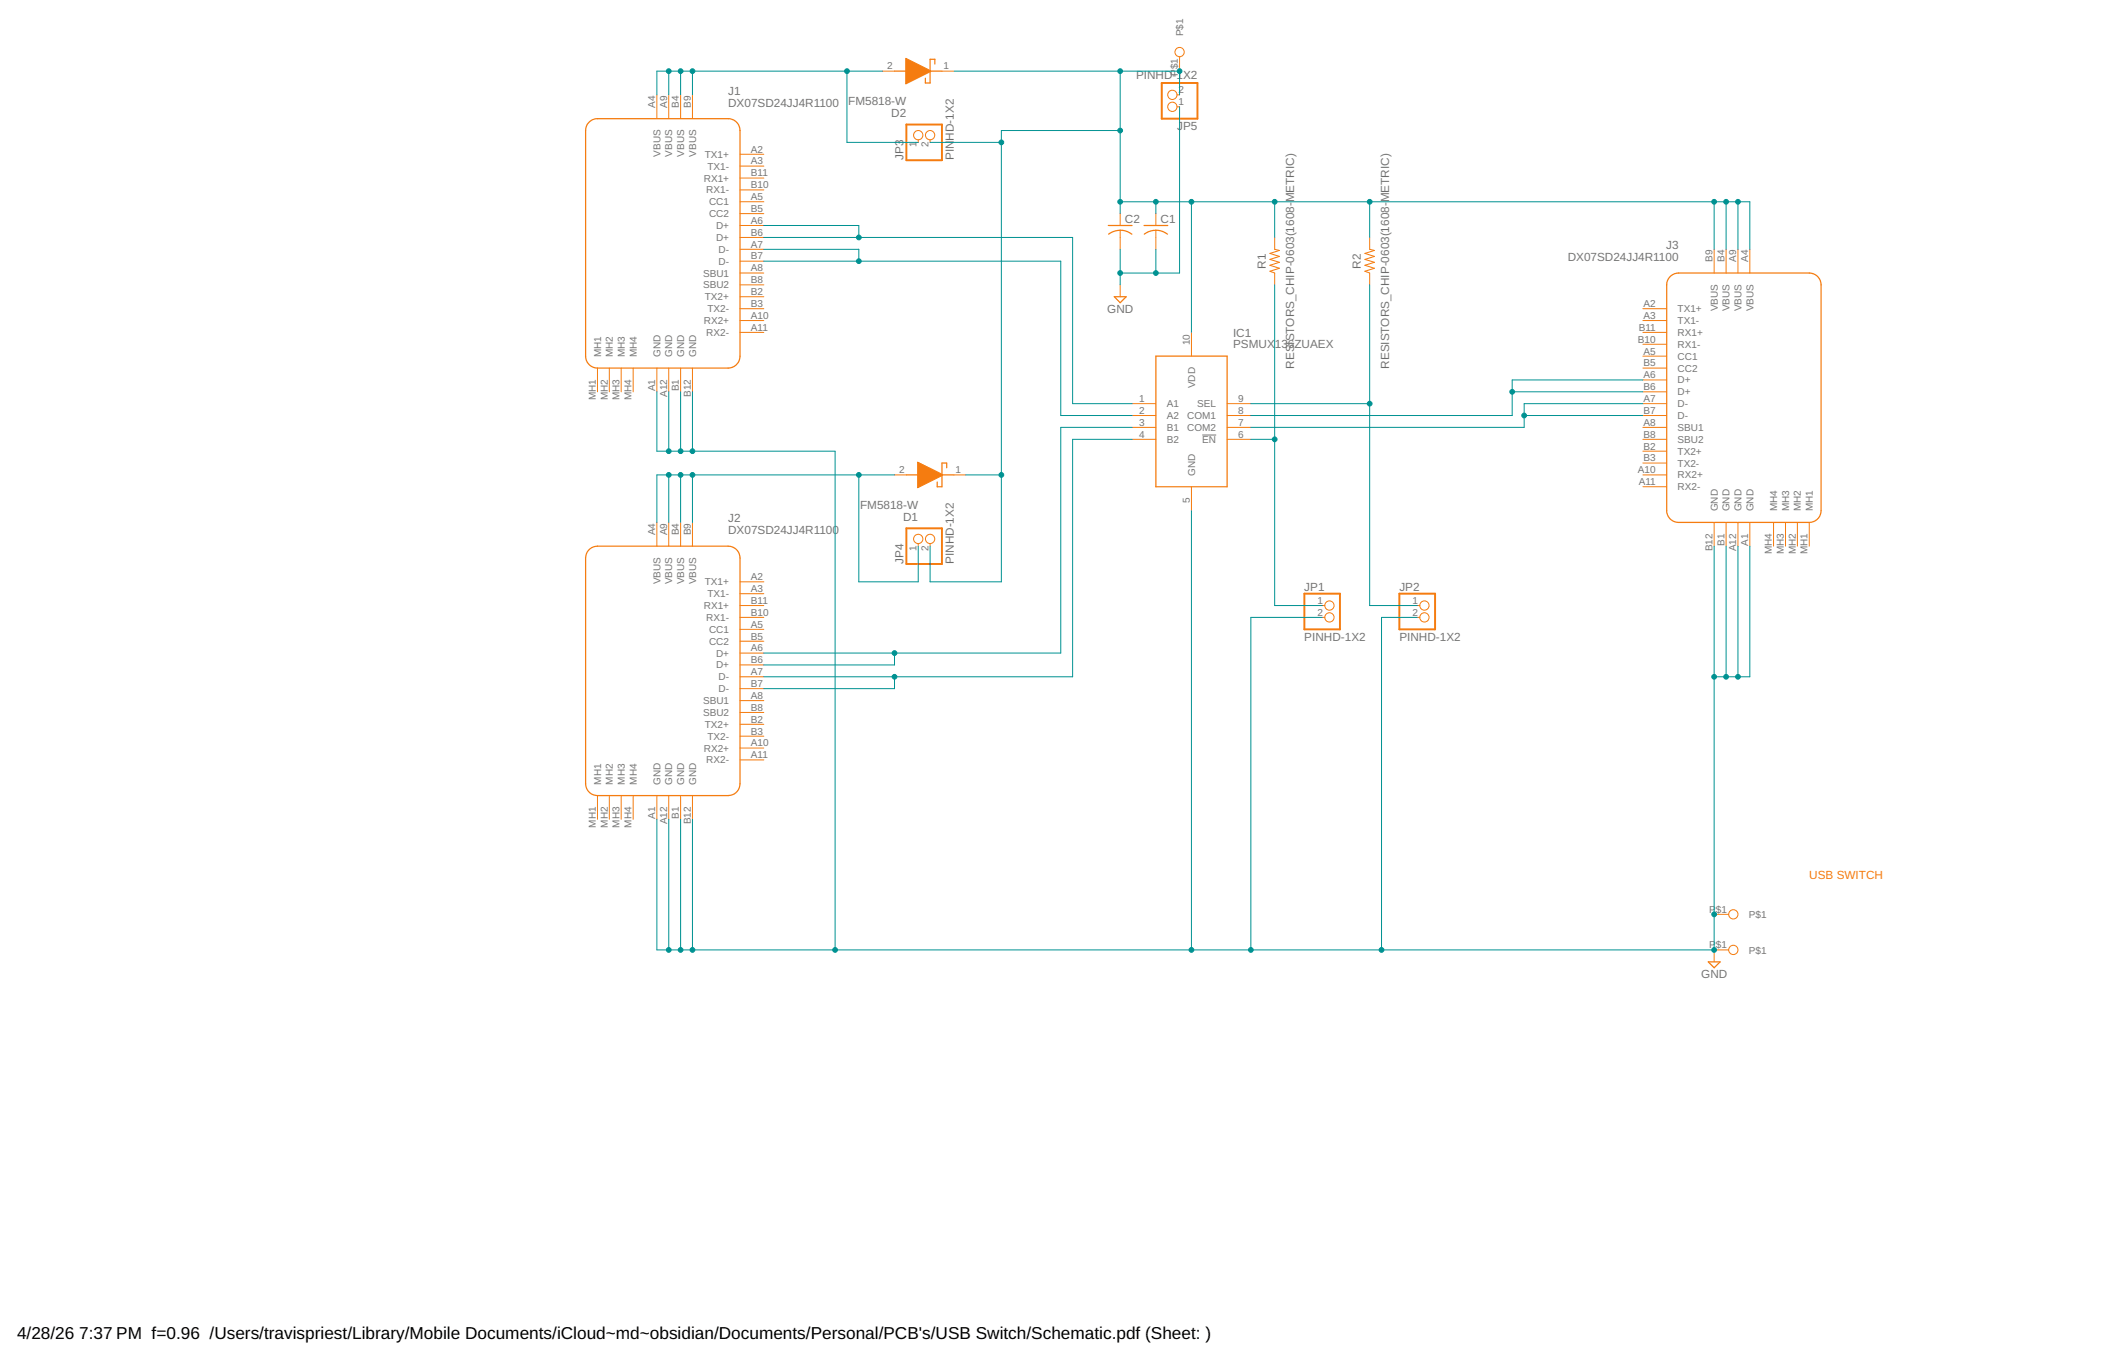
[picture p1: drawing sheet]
<svg xmlns="http://www.w3.org/2000/svg" width="432mm" height="279mm" viewBox="0 0 432 279" stroke-linecap="round" stroke-linejoin="round" font-family="sans-serif">
<path d="M246.7 89.3h2.9" fill="none" stroke="#757575" stroke-width=".21"/>
<g fill="none" stroke="#f57c10" stroke-width=".25">
<path d="M183.6 14.6h2.4M190.9 14.6h2.4M191.9 13.1v-.9h-1v4.8h-1v-.9M120.8 25.2l.6-.5 1.2-.3h26.8a2.44 2.44 0 0 1 2.5 2.4v46.3a2.47 2.47 0 0 1-2.5 2.5h-26.8a2.44 2.44 0 0 1-2.4-2.5v-46.3l.1-.8zM227.5 46.3h4.8M227.5 48.1a3.9 3.9 0 0 1 4.8 0M234.8 46.3h4.8M234.8 48.1a3.9 3.9 0 0 1 4.8 0M342.6 56.9l1.1-.7 .8-.2h26.8a2.44 2.44 0 0 1 2.4 2.5v46.3a2.44 2.44 0 0 1-2.4 2.5h-26.8a2.44 2.44 0 0 1-2.4-2.5v-46.3l.1-.8zM228.7 60.9h2.4l-1.2 1.2zM237.2 73.1h14.6v26.8h-14.6zM186 97.5h2.4"/>
<path d="M193.3 97.5h2.5M194.3 96v-.9h-1v4.8h-1v-.9M120.8 113l1-.7 .8-.2h26.8a2.44 2.44 0 0 1 2.5 2.5v46.3a2.44 2.44 0 0 1-2.5 2.4h-26.8a2.44 2.44 0 0 1-2.4-2.4v-46.3l.1-.9zM350.6 197.5h2.4l-1.2 1.2z"/>
</g>
<g fill="none" stroke="#f57c10" stroke-width=".21">
<path d="M134.8 19.5v4.9M137.2 19.5v4.9M139.7 19.5v4.9M142.1 19.5v4.9M181.1 14.6h2.5M193.3 14.6h2.5M241.6 19.5h.5M242.1 11.6v3M151.9 31.7h4.9M151.9 34.1h4.9M151.9 36.6h4.9M151.9 39h4.9"/>
<path d="M188.4 28.7v.5M190.9 28.7v.5M241.6 21.9h.5M151.9 41.4h4.9M151.9 43.9h4.9M151.9 46.3h4.9M151.9 48.7h4.9M151.9 51.2h4.9M151.9 53.6h4.9M151.9 56h4.9M151.9 58.5h4.9M229.9 43.9v2.4"/>
<path d="M229.9 47.3v3.9M229.9 58.5v2.4M237.2 43.9v2.4M237.2 47.3v3.9M261.6 48.7v2.5l1 .2-2 .6 2 .6-2 .7 2 .5-2 .7 2 .6-2 .6 1 .3v2.5M281.1 48.7v2.5l1 .2-2 .6 2 .6-2 .7 2 .5-2 .7 2 .6-2 .6 1 .3v2.5M351.8 51.2v4.8M354.2 51.2v4.8M356.7 51.2v4.8M359.1 51.2v4.8M122.6 75.6v4.8M125.1 75.6v4.8"/>
<path d="M127.5 75.6v4.8M129.9 75.6v4.8M134.8 75.6v4.8M137.2 75.6v4.8M139.7 75.6v4.8M142.1 75.6v4.8M151.9 60.9h4.9M151.9 63.4h4.9M151.9 65.8h4.9M151.9 68.2h4.9M244.5 68.2v4.9M337.2 63.4h4.9"/>
<path d="M337.2 65.8h4.9M337.2 68.2h4.9M337.2 70.7h4.9M337.2 73.1h4.9M337.2 75.6h4.9M337.2 78h4.9M183.6 97.5h2.4M195.8 97.5h2.4M232.3 82.9h4.9M232.3 85.3h4.9M232.3 87.7h4.9M232.3 90.2h4.9"/>
<path d="M244.5 99.9v4.9M251.8 82.9h4.9M251.8 85.3h4.9M251.8 87.7h4.9M251.8 90.2h4.9M337.2 82.9h4.9M337.2 85.3h4.9M337.2 87.7h4.9M337.2 90.2h4.9M337.2 80.4h4.9M337.2 92.6h4.9M337.2 95.1h4.9"/>
<path d="M337.2 97.5h4.9M337.2 99.9h4.9M134.8 107.3v4.8M137.2 107.3v4.8M139.7 107.3v4.8M142.1 107.3v4.8M151.9 119.4h4.9M188.4 111.6v.5M190.9 111.6v.5M351.8 107.3v4.8M354.2 107.3v4.8M356.7 107.3v4.8"/>
<path d="M359.1 107.3v4.8M364 107.3v4.8M366.4 107.3v4.8M368.9 107.3v4.8M371.3 107.3v4.8M151.9 121.9h4.9M151.9 124.3h4.9M151.9 126.7h4.9M151.9 129.2h4.9M151.9 131.6h4.9M151.9 134.1h4.9M151.9 136.5h4.9"/>
<path d="M151.9 138.9h4.9M271.3 124.3h.6M271.3 126.7h.6M290.9 124.3h.5M290.9 126.7h.5M151.9 141.4h4.9M151.9 143.8h4.9M151.9 146.3h4.9M151.9 148.7h4.9M151.9 151.1h4.9M151.9 153.6h4.9M151.9 156h4.9"/>
<path d="M122.6 163.3v4.9M125.1 163.3v4.9M127.5 163.3v4.9M129.9 163.3v4.9M134.8 163.3v4.9M137.2 163.3v4.9M139.7 163.3v4.9M142.1 163.3v4.9M351.8 187.7h3M354.8 195h-3v2.5"/>
<circle cx="240.6" cy="19.5" r=".95"/>
<circle cx="242.1" cy="10.7" r=".95"/>
<circle cx="188.4" cy="27.7" r=".95"/>
<circle cx="190.9" cy="27.7" r=".95"/>
<circle cx="240.6" cy="21.9" r=".95"/>
<circle cx="188.4" cy="110.6" r=".95"/>
<circle cx="190.9" cy="110.6" r=".95"/>
<circle cx="272.8" cy="124.3" r=".95"/>
<circle cx="272.8" cy="126.7" r=".95"/>
<circle cx="292.3" cy="124.3" r=".95"/>
<circle cx="292.3" cy="126.7" r=".95"/>
<circle cx="355.7" cy="195" r=".95"/>
<circle cx="355.7" cy="187.7" r=".95"/>
</g>
<path d="M238.4 17h7.3v7.4h-7.3zM186 25.6h7.3v7.3h-7.3zM186 108.5h7.3v7.3h-7.3zM267.7 121.9h7.3v7.3h-7.3zM287.2 121.9h7.3v7.3h-7.3z" fill="none" stroke="#f57c10" stroke-width=".4"/>
<g fill="#f57c10" stroke="#f57c10" stroke-width=".21">
<path d="M188.3 94.9l5.1 2.5v.2l-5.1 2.5z" fill-rule="evenodd"/>
<path d="M185.9 12l5.1 2.5v.2l-5.1 2.5z" fill-rule="evenodd"/>
</g>
<g fill="none" stroke="#009292" stroke-width=".21">
<path d="M137.2 14.6v4.9M139.7 14.6v4.9M142.1 14.6v4.9M173.8 14.6v14.6h14.6M181.1 14.6h-46.3v4.9M195.8 14.6h46.3v4.9M229.9 14.6v29.3M190.9 29.2h14.6M229.9 26.8h-24.4v92.6h-14.6v-7.3M242.1 21.9v34.1h-12.2M156.8 53.6h60.9v31.7h14.6M156.8 48.7h63.3v34.2h12.2"/>
<path d="M156.8 51.2h19.5v2.4M156.8 46.3h19.5v2.4M229.9 41.4h129.2v9.8M229.9 51.2v7.3M237.2 41.4v2.5M237.2 51.2v4.8M244.5 41.4v26.8M261.6 41.4v7.3M261.6 58.5v65.8h9.7M281.1 41.4v7.3M281.1 58.5v65.8h9.8M351.8 41.4v9.8"/>
<path d="M354.2 41.4v9.8M356.7 41.4v9.8M337.2 78h-26.9v7.3h-53.6M134.8 80.4v12.2h36.6v102.4M137.2 80.4v12.2M137.2 97.5v9.8M139.7 80.4v12.2M139.7 97.5v9.8M142.1 80.4v12.2M142.1 97.5v9.8M176.3 97.5v21.9h12.1v-7.3M183.6 97.5h-48.8v9.8"/>
<path d="M198.2 97.5h7.3M232.3 87.7h-14.6v46.4h-60.9M232.3 90.2h-12.2v48.7h-63.3M256.7 82.9h24.4M256.7 90.2h4.9M310.3 80.4h26.9M312.8 85.3h24.4M337.2 82.9h-24.4v4.8h-56.1M244.5 104.8v90.2M351.8 112.1v82.9h-217v-26.8M354.2 112.1v26.8M356.7 112.1v26.8"/>
<path d="M359.1 112.1v26.8h-7.3M183.6 134.1v2.4h-26.8M183.6 138.9v2.5h-26.8M271.3 126.7h-14.6v68.3M290.9 126.7h-7.4v68.3M137.2 168.2v26.8M139.7 168.2v26.8M142.1 168.2v26.8"/>
</g>
<g fill="#009292" stroke="#009292" stroke-width=".21">
<circle cx="310.3" cy="80.4" r=".49"/>
<circle cx="312.8" cy="85.3" r=".49"/>
<circle cx="137.2" cy="195" r=".49"/>
<circle cx="139.7" cy="195" r=".49"/>
<circle cx="142.1" cy="195" r=".49"/>
<circle cx="171.4" cy="195" r=".49"/>
<circle cx="137.2" cy="92.6" r=".49"/>
<circle cx="139.7" cy="92.6" r=".49"/>
<circle cx="142.1" cy="92.6" r=".49"/>
<circle cx="244.5" cy="195" r=".49"/>
<circle cx="351.8" cy="138.9" r=".49"/>
<circle cx="354.2" cy="138.9" r=".49"/>
<circle cx="356.7" cy="138.9" r=".49"/>
<circle cx="283.5" cy="195" r=".49"/>
<circle cx="256.7" cy="195" r=".49"/>
<circle cx="351.8" cy="195" r=".49"/>
<circle cx="351.8" cy="187.7" r=".49"/>
<circle cx="229.9" cy="56" r=".49"/>
<circle cx="237.2" cy="56" r=".49"/>
<circle cx="183.6" cy="134.1" r=".49"/>
<circle cx="183.6" cy="138.9" r=".49"/>
<circle cx="176.3" cy="53.6" r=".49"/>
<circle cx="176.3" cy="48.7" r=".49"/>
<circle cx="356.7" cy="41.4" r=".49"/>
<circle cx="354.2" cy="41.4" r=".49"/>
<circle cx="351.8" cy="41.4" r=".49"/>
<circle cx="261.6" cy="41.4" r=".49"/>
<circle cx="281.1" cy="41.4" r=".49"/>
<circle cx="244.5" cy="41.4" r=".49"/>
<circle cx="237.2" cy="41.4" r=".49"/>
<circle cx="229.9" cy="41.4" r=".49"/>
<circle cx="229.9" cy="26.8" r=".49"/>
<circle cx="205.5" cy="29.2" r=".49"/>
<circle cx="205.5" cy="97.5" r=".49"/>
<circle cx="229.9" cy="14.6" r=".49"/>
<circle cx="242.1" cy="14.6" r=".49"/>
<circle cx="261.6" cy="90.2" r=".49"/>
<circle cx="281.1" cy="82.9" r=".49"/>
<circle cx="137.2" cy="14.6" r=".49"/>
<circle cx="139.7" cy="14.6" r=".49"/>
<circle cx="142.1" cy="14.6" r=".49"/>
<circle cx="173.8" cy="14.6" r=".49"/>
<circle cx="137.2" cy="97.5" r=".49"/>
<circle cx="139.7" cy="97.5" r=".49"/>
<circle cx="142.1" cy="97.5" r=".49"/>
<circle cx="176.3" cy="97.5" r=".49"/>
</g>
<g font-size="3.5">
<text x="3.5" y="274.9">4/28/26</text>
<text x="16.3" y="274.9">7:37 PM f=0.96 /Users/travispriest/Library/Mobile Documents/iCloud~md~obsidian/Documents/Personal/PCB's/USB Switch/Schematic.pdf (Sheet: )</text>
</g>
<g font-size="2.4" fill="#757575">
<text x="233.1" y="16.3">PINHD-1</text>
<text x="242.8" y="16.3">X2</text>
<text x="149.4" y="21.9">DX07SD24JJ4R1100</text>
<text x="149.4" y="19.5">J1</text>
<text x="174.1" y="21.6">FM5818-W</text>
<text x="182.9" y="24">D2</text>
<text x="195.8" y="28.9" transform="rotate(-90 195.8 28.9)">HD-1X2</text>
<text x="241.6" y="26.7">J</text>
<text x="242.8" y="26.7">P5</text>
<text x="185.4" y="32.9" transform="rotate(-90 185.4 32.9)">JP3</text>
<text x="195.8" y="32.9" transform="rotate(-90 195.8 32.9)">PIN</text>
<text x="230.9" y="45.7">C2</text>
<text x="238.2" y="45.7">C1</text>
<text x="321.7" y="53.6">DX07SD24JJ4R1100</text>
<text x="341.9" y="51.2">J3</text>
<text x="259.8" y="55.2" transform="rotate(-90 259.8 55.2)">R1</text>
<text x="279.3" y="55.2" transform="rotate(-90 279.3 55.2)">R2</text>
<text x="227.2" y="64.2">GND</text>
<text x="253.1" y="71.5">PSMUX</text>
<text x="253.1" y="69.1">IC1</text>
<text x="261.6" y="71.5">136ZUAEX</text>
<text x="265.6" y="75.7" transform="rotate(-90 265.6 75.7)">RESISTORS_CHIP-0603(1608-METRIC)</text>
<text x="285.1" y="75.7" transform="rotate(-90 285.1 75.7)">RESISTORS_CHIP-0603(1608-METRIC)</text>
<text x="149.4" y="107.2">J2</text>
<text x="176.5" y="104.5">FM5818-W</text>
<text x="185.4" y="106.9">D1</text>
<text x="149.4" y="109.7">DX07SD24JJ4R1100</text>
<text x="185.4" y="115.8" transform="rotate(-90 185.4 115.8)">JP4</text>
<text x="195.8" y="115.8" transform="rotate(-90 195.8 115.8)">PINHD-1X2</text>
<text x="267.7" y="121.3">JP1</text>
<text x="287.2" y="121.3">JP2</text>
<text x="267.7" y="131.6">PINHD-1X2</text>
<text x="287.2" y="131.6">PINHD-1X2</text>
<text x="349.1" y="200.7">GND</text>
</g>
<text font-size="2.4" fill="#f57c10" x="371.3" y="180.4">USB SWITCH</text>
<g font-size="2.1" fill="#757575">
<text x="242.8" y="7.5" transform="rotate(-90 242.8 7.5)">P$1</text>
<text x="182.1" y="14.3">2</text>
<text x="193.7" y="14.3">1</text>
<text x="241.7" y="15.6" transform="rotate(-90 241.7 15.6)">P</text>
<text x="241.7" y="14.3" transform="rotate(-90 241.7 14.3)">$1</text>
<text x="134.5" y="22.1" transform="rotate(-90 134.5 22.1)">A4</text>
<text x="136.9" y="22.1" transform="rotate(-90 136.9 22.1)">A9</text>
<text x="139.3" y="22.1" transform="rotate(-90 139.3 22.1)">B4</text>
<text x="141.8" y="22.1" transform="rotate(-90 141.8 22.1)">B9</text>
<text x="241.9" y="21.6">1</text>
<text x="241.9" y="19.1">2</text>
<text x="135.5" y="32.2" transform="rotate(-90 135.5 32.2)">VBUS</text>
<text x="138" y="32.2" transform="rotate(-90 138 32.2)">VBUS</text>
<text x="140.4" y="32.2" transform="rotate(-90 140.4 32.2)">VBUS</text>
<text x="142.9" y="32.2" transform="rotate(-90 142.9 32.2)">VBUS</text>
<text x="144.7" y="32.4">TX1+</text>
<text x="145.2" y="34.8">TX1-</text>
<text x="154.1" y="31.3">A2</text>
<text x="154.1" y="33.8">A3</text>
<text x="188.1" y="30.2" transform="rotate(-90 188.1 30.2)">1</text>
<text x="190.5" y="30.2" transform="rotate(-90 190.5 30.2)">2</text>
<text x="144.4" y="37.3">RX1+</text>
<text x="145" y="39.7">RX1-</text>
<text x="154.1" y="36.2">B11</text>
<text x="154.1" y="38.6">B10</text>
<text x="154.1" y="41.1">A5</text>
<text x="145.5" y="42.2">CC1</text>
<text x="145.5" y="44.6">CC2</text>
<text x="146.9" y="47">D+</text>
<text x="154.1" y="43.5">B5</text>
<text x="154.1" y="46">A6</text>
<text x="146.9" y="49.5">D+</text>
<text x="147.5" y="51.9">D-</text>
<text x="154.1" y="48.4">B6</text>
<text x="154.1" y="50.8">A7</text>
<text x="154.1" y="53.3">B7</text>
<text x="351.5" y="53.8" transform="rotate(-90 351.5 53.8)">B9</text>
<text x="353.9" y="53.8" transform="rotate(-90 353.9 53.8)">B4</text>
<text x="356.3" y="53.8" transform="rotate(-90 356.3 53.8)">A9</text>
<text x="358.8" y="53.8" transform="rotate(-90 358.8 53.8)">A4</text>
<text x="144.3" y="56.8">SBU1</text>
<text x="144.3" y="59.2">SBU2</text>
<text x="147.5" y="54.3">D-</text>
<text x="154.1" y="55.7">A8</text>
<text x="154.1" y="58.1">B8</text>
<text x="144.7" y="61.7">TX2+</text>
<text x="145.2" y="64.1">TX2-</text>
<text x="154.1" y="60.6">B2</text>
<text x="154.1" y="63">B3</text>
<text x="154.1" y="65.5">A10</text>
<text x="337.3" y="63">A2</text>
<text x="337.3" y="65.5">A3</text>
<text x="344.3" y="64.1">TX1+</text>
<text x="352.5" y="63.9" transform="rotate(-90 352.5 63.9)">VBUS</text>
<text x="355" y="63.9" transform="rotate(-90 355 63.9)">VBUS</text>
<text x="357.4" y="63.9" transform="rotate(-90 357.4 63.9)">VBUS</text>
<text x="359.8" y="63.9" transform="rotate(-90 359.8 63.9)">VBUS</text>
<text x="144.4" y="66.5">RX2+</text>
<text x="145" y="69">RX2-</text>
<text x="154.1" y="67.9">A11</text>
<text x="244.2" y="70.9" transform="rotate(-90 244.2 70.9)">10</text>
<text x="336.1" y="70.3">B10</text>
<text x="336.3" y="67.9">B11</text>
<text x="344.3" y="66.5">TX1-</text>
<text x="344.3" y="69">RX1+</text>
<text x="344.3" y="71.4">RX1-</text>
<text x="123.3" y="73.3" transform="rotate(-90 123.3 73.3)">MH1</text>
<text x="125.8" y="73.3" transform="rotate(-90 125.8 73.3)">MH2</text>
<text x="128.2" y="73.3" transform="rotate(-90 128.2 73.3)">MH3</text>
<text x="130.7" y="73.3" transform="rotate(-90 130.7 73.3)">MH4</text>
<text x="135.5" y="73.3" transform="rotate(-90 135.5 73.3)">GND</text>
<text x="138" y="73.3" transform="rotate(-90 138 73.3)">GND</text>
<text x="140.4" y="73.3" transform="rotate(-90 140.4 73.3)">GND</text>
<text x="142.9" y="73.3" transform="rotate(-90 142.9 73.3)">GND</text>
<text x="337.3" y="72.8">A5</text>
<text x="337.3" y="75.2">B5</text>
<text x="337.3" y="77.7">A6</text>
<text x="344.3" y="73.8">CC1</text>
<text x="344.3" y="76.3">CC2</text>
<text x="122.3" y="82.1" transform="rotate(-90 122.3 82.1)">MH1</text>
<text x="124.7" y="82.1" transform="rotate(-90 124.7 82.1)">MH2</text>
<text x="127.2" y="82.1" transform="rotate(-90 127.2 82.1)">MH3</text>
<text x="129.6" y="82.1" transform="rotate(-90 129.6 82.1)">MH4</text>
<text x="134.5" y="80.3" transform="rotate(-90 134.5 80.3)">A1</text>
<text x="136.9" y="81.5" transform="rotate(-90 136.9 81.5)">A12</text>
<text x="139.3" y="80.3" transform="rotate(-90 139.3 80.3)">B1</text>
<text x="141.8" y="81.5" transform="rotate(-90 141.8 81.5)">B12</text>
<text x="233.8" y="82.5">1</text>
<text x="239.5" y="83.6">A1</text>
<text x="245.3" y="79.7" transform="rotate(-90 245.3 79.7)">VDD</text>
<text x="245.7" y="83.6">SEL</text>
<text x="254.1" y="82.5">9</text>
<text x="337.3" y="80.1">B6</text>
<text x="337.3" y="82.5">A7</text>
<text x="344.3" y="78.7">D+</text>
<text x="344.3" y="81.2">D+</text>
<text x="344.3" y="83.6">D-</text>
<text x="233.8" y="85">2</text>
<text x="233.8" y="87.4">3</text>
<text x="233.8" y="89.8">4</text>
<text x="239.5" y="86">A2</text>
<text x="239.5" y="88.5">B1</text>
<text x="243.7" y="88.5">COM2</text>
<text x="243.7" y="86">COM1</text>
<text x="254.1" y="89.8">6</text>
<text x="254.1" y="87.4">7</text>
<text x="254.1" y="85">8</text>
<text x="337.3" y="85">B7</text>
<text x="337.3" y="87.4">A8</text>
<text x="337.3" y="89.8">B8</text>
<text x="344.3" y="86">D-</text>
<text x="344.3" y="88.5">SBU1</text>
<text x="239.5" y="90.9">B2</text>
<text x="246.7" y="90.9">EN</text>
<text x="337.3" y="92.3">B2</text>
<text x="337.3" y="94.7">B3</text>
<text x="344.3" y="90.9">SBU2</text>
<text x="344.3" y="93.4">TX2+</text>
<text x="344.3" y="95.8">TX2-</text>
<text x="184.5" y="97.2">2</text>
<text x="196.1" y="97.2">1</text>
<text x="245.3" y="97.7" transform="rotate(-90 245.3 97.7)">GND</text>
<text x="336.1" y="97.2">A10</text>
<text x="336.3" y="99.6">A11</text>
<text x="344.3" y="98.2">RX2+</text>
<text x="344.3" y="100.7">RX2-</text>
<text x="244.2" y="103.3" transform="rotate(-90 244.2 103.3)">5</text>
<text x="352.5" y="105" transform="rotate(-90 352.5 105)">GND</text>
<text x="355" y="105" transform="rotate(-90 355 105)">GND</text>
<text x="357.4" y="105" transform="rotate(-90 357.4 105)">GND</text>
<text x="359.8" y="105" transform="rotate(-90 359.8 105)">GND</text>
<text x="364.7" y="105" transform="rotate(-90 364.7 105)">MH4</text>
<text x="367.2" y="105" transform="rotate(-90 367.2 105)">MH3</text>
<text x="369.6" y="105" transform="rotate(-90 369.6 105)">MH2</text>
<text x="372" y="105" transform="rotate(-90 372 105)">MH1</text>
<text x="134.5" y="109.9" transform="rotate(-90 134.5 109.9)">A4</text>
<text x="136.9" y="109.9" transform="rotate(-90 136.9 109.9)">A9</text>
<text x="139.3" y="109.9" transform="rotate(-90 139.3 109.9)">B4</text>
<text x="141.8" y="109.9" transform="rotate(-90 141.8 109.9)">B9</text>
<text x="188.1" y="113.1" transform="rotate(-90 188.1 113.1)">1</text>
<text x="190.5" y="113.1" transform="rotate(-90 190.5 113.1)">2</text>
<text x="351.5" y="113.2" transform="rotate(-90 351.5 113.2)">B12</text>
<text x="353.9" y="112" transform="rotate(-90 353.9 112)">B1</text>
<text x="356.3" y="113.2" transform="rotate(-90 356.3 113.2)">A12</text>
<text x="358.8" y="112" transform="rotate(-90 358.8 112)">A1</text>
<text x="363.6" y="113.8" transform="rotate(-90 363.6 113.8)">MH4</text>
<text x="366.1" y="113.8" transform="rotate(-90 366.1 113.8)">MH3</text>
<text x="368.5" y="113.8" transform="rotate(-90 368.5 113.8)">MH2</text>
<text x="371" y="113.8" transform="rotate(-90 371 113.8)">MH1</text>
<text x="135.5" y="120" transform="rotate(-90 135.5 120)">VBUS</text>
<text x="138" y="120" transform="rotate(-90 138 120)">VBUS</text>
<text x="140.4" y="120" transform="rotate(-90 140.4 120)">VBUS</text>
<text x="142.9" y="120" transform="rotate(-90 142.9 120)">VBUS</text>
<text x="154.1" y="119.1">A2</text>
<text x="144.4" y="125">RX1+</text>
<text x="144.7" y="120.2">TX1+</text>
<text x="145.2" y="122.6">TX1-</text>
<text x="154.1" y="121.5">A3</text>
<text x="154.1" y="124">B11</text>
<text x="270.4" y="124">1</text>
<text x="289.9" y="124">1</text>
<text x="145" y="127.5">RX1-</text>
<text x="145.5" y="129.9">CC1</text>
<text x="154.1" y="126.4">B10</text>
<text x="154.1" y="128.8">A5</text>
<text x="154.1" y="131.3">B5</text>
<text x="270.4" y="126.4">2</text>
<text x="289.9" y="126.4">2</text>
<text x="145.5" y="132.4">CC2</text>
<text x="146.9" y="134.8">D+</text>
<text x="146.9" y="137.2">D+</text>
<text x="154.1" y="133.7">A6</text>
<text x="154.1" y="136.2">B6</text>
<text x="147.5" y="139.7">D-</text>
<text x="147.5" y="142.1">D-</text>
<text x="154.1" y="138.6">A7</text>
<text x="154.1" y="141">B7</text>
<text x="154.1" y="143.5">A8</text>
<text x="144.3" y="144.5">SBU1</text>
<text x="144.3" y="147">SBU2</text>
<text x="144.7" y="149.4">TX2+</text>
<text x="154.1" y="145.9">B8</text>
<text x="154.1" y="148.4">B2</text>
<text x="144.4" y="154.3">RX2+</text>
<text x="145.2" y="151.9">TX2-</text>
<text x="154.1" y="150.8">B3</text>
<text x="154.1" y="153.2">A10</text>
<text x="154.1" y="155.7">A11</text>
<text x="123.3" y="161.1" transform="rotate(-90 123.3 161.1)">MH1</text>
<text x="125.8" y="161.1" transform="rotate(-90 125.8 161.1)">MH2</text>
<text x="128.2" y="161.1" transform="rotate(-90 128.2 161.1)">MH3</text>
<text x="130.7" y="161.1" transform="rotate(-90 130.7 161.1)">MH4</text>
<text x="135.5" y="161.1" transform="rotate(-90 135.5 161.1)">GND</text>
<text x="138" y="161.1" transform="rotate(-90 138 161.1)">GND</text>
<text x="140.4" y="161.1" transform="rotate(-90 140.4 161.1)">GND</text>
<text x="142.9" y="161.1" transform="rotate(-90 142.9 161.1)">GND</text>
<text x="145" y="156.7">RX2-</text>
<text x="122.3" y="169.9" transform="rotate(-90 122.3 169.9)">MH1</text>
<text x="124.7" y="169.9" transform="rotate(-90 124.7 169.9)">MH2</text>
<text x="127.2" y="169.9" transform="rotate(-90 127.2 169.9)">MH3</text>
<text x="129.6" y="169.9" transform="rotate(-90 129.6 169.9)">MH4</text>
<text x="134.5" y="168.1" transform="rotate(-90 134.5 168.1)">A1</text>
<text x="136.9" y="169.2" transform="rotate(-90 136.9 169.2)">A12</text>
<text x="139.3" y="168.1" transform="rotate(-90 139.3 168.1)">B1</text>
<text x="141.8" y="169.2" transform="rotate(-90 141.8 169.2)">B12</text>
<text x="350.8" y="187.4">P</text>
<text x="352.1" y="187.4">$1</text>
<text x="358.9" y="188.4">P$1</text>
<text x="350.8" y="194.7">P</text>
<text x="352.1" y="194.7">$1</text>
<text x="358.9" y="195.7">P$1</text>
</g>
</svg>
